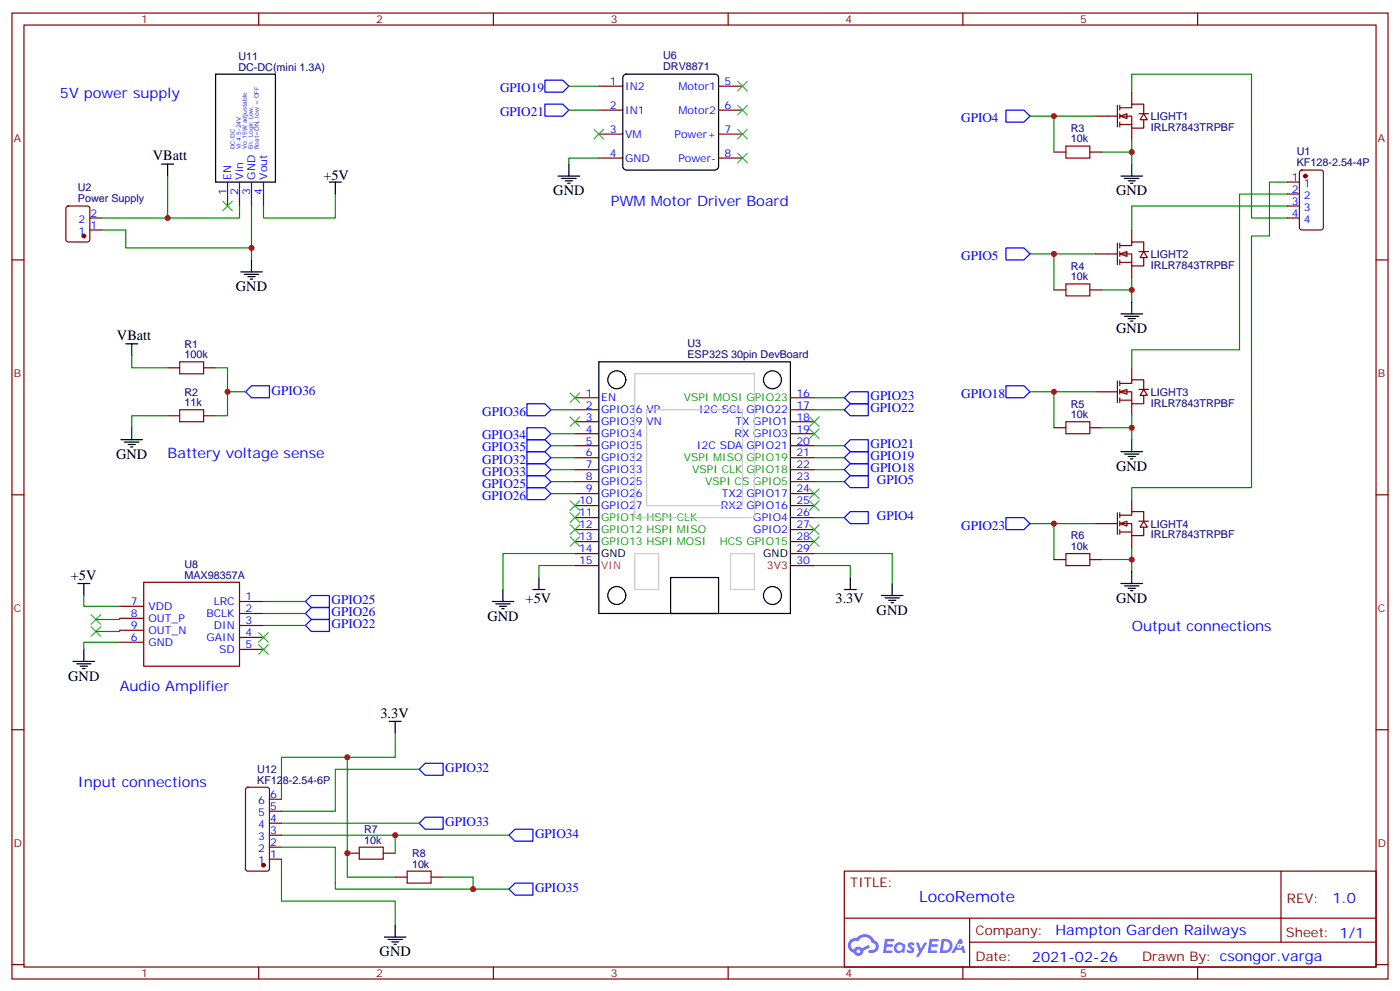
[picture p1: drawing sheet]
<svg xmlns="http://www.w3.org/2000/svg" width="412mm" height="292mm" viewBox="0 0 412 292" stroke-linecap="round" stroke-linejoin="round" font-family="sans-serif">
<g fill="none" stroke="#870000" stroke-width=".35">
<path d="M3.5 3.8h405.4v284.4h-405.4zM7.1 7.4h398.2v277.3h-398.2zM76.2 3.8v3.6M145.3 3.8v3.6M214.5 3.8v3.6M283.6 3.8v3.6M352.8 3.8v3.6M3.5 76.5h3.6M405.3 76.5h3.6M3.5 145.7h3.6M405.3 145.7h3.6M3.5 214.8h3.6"/>
<path d="M405.3 214.8h3.6M248.7 256.4h156.6v28.3h-156.6zM377.3 256.5v20.8M248.7 270.3h156.5M285.6 277.3h119.6M285.6 270.3v14.1M3.5 284h3.6M76.2 284.7v3.5M145.3 284.7v3.5M214.5 284.7v3.5M283.6 284.7v3.5M352.8 284.7v3.5"/>
<path d="M405.3 284h3.6"/>
</g>
<g fill="#5487ff">
<path d="M267.7 277.6a1.22 1.22 0 0 1 1.7 .3l-.4 .6a.47 .47 0 0 0-.3-.5 .47 .47 0 0 0-.5 .2l.1 .3a1.14 1.14 0 0 1 .8 1.7 1.14 1.14 0 0 1-1.9 0l-.2-.2 .5-.5 .7 .4a.29 .29 0 0 0 .3-.3 .29 .29 0 0 0-.2-.3 1.04 1.04 0 0 1-.6-1.7z"/>
<path d="M260.7 276.4h2.4l.3 .1-.2 .5-1.8 .1-.1 .9h1.5l.3 .3-.3 .4h-1.6l-.2 1.1h1.7l.2 .4-.2 .3h-2.6z"/>
<path d="M273.8 276.4h2.4l.3 .1-.1 .5-1.8 .1-.2 .9h1.6l.3 .3-.4 .4h-1.6l-.1 1.1h1.7l.2 .4-.2 .3h-2.6z"/>
<path d="M282.6 276.4h.7l.3 1.2-.6 .3a.69 .69 0 0 0-1 .3 .69 .69 0 0 0 .4 1 .69 .69 0 0 0 .9-.6l.5-.3 .6 2.2h-.8l-.2-.9h-1.8l-.5 .9h-.8z"/>
<path d="M269.8 277.4h.8l.6 1.9 1.1-1.9h.9l-2.6 4.2h-.8l.9-1.5z"/>
<path d="M277.4 276.4l-.6 4.1h1.3a2.11 2.11 0 0 0 2.5-2.1 2.11 2.11 0 0 0-2.5-2zM278.1 277.1a1.39 1.39 0 0 1 1.7 1.4 1.39 1.39 0 0 1-1.8 1.3h-.3z"/>
<path d="M263.7 278a1.54 1.54 0 0 0-.1 2.1 1.54 1.54 0 0 0 2.2 .2l.6 .2 .3-2.3-.2-.2-.4-.1a1.49 1.49 0 0 0-2.4 .1zM264 279a.94 .94 0 0 1 1.8 0 .94 .94 0 0 1-1.8 0z"/>
<path d="M250.4 276.7a2.18 2.18 0 0 0 1.1 3.8 1.44 1.44 0 0 0 1.6 .9 1.44 1.44 0 0 0 1.2-1.5l2-1-.5-.7-1.9 .9a1.47 1.47 0 0 0-2.4 .5 1.39 1.39 0 0 1-.7-2 1.39 1.39 0 0 1 2-.5 2.12 2.12 0 0 1 2.2-1.3 2.12 2.12 0 0 1 1.9 1.7 1.14 1.14 0 0 1 1.1 1.4 1.14 1.14 0 0 1-1.7 .8 .43 .43 0 0 0-.5 .3 .43 .43 0 0 0 .4 .5 1.98 1.98 0 0 0 2.5-1.2 1.98 1.98 0 0 0-1.2-2.5 3.1 3.1 0 0 0-5.3-.7l-.9 .1zM252.3 280a.55 .55 0 0 1 1.1 0 .55 .55 0 0 1-1.1 0z"/>
<circle cx="282.6" cy="278.5" r=".26"/>
</g>
<g fill="none" stroke="#870000" stroke-width=".35">
<path d="M19.6 60.8l.5-.2h5.7l.6 .5 .1 9.4-.5 .7h-5.9l-.6-.4-.1-9.5zM26.5 67.7h3.5M26.5 64.2h3.5M49.4 108.3h3.5M60 108.3h3.5M169.3 117.1h7.1M232.8 117.1h7.1M49.4 122.4h3.5M60 122.4h3.5M169.3 138.3h7.1M169.3 134.7h7.1M169.3 131.2h7.1"/>
<path d="M169.3 127.7h7.1M169.3 124.1h7.1M169.3 120.6h7.1M232.8 138.3h7.1M232.8 134.7h7.1M232.8 131.2h7.1M232.8 127.7h7.1M232.8 124.1h7.1M232.8 120.6h7.1M169.3 159.4h7.1M169.3 155.9h7.1M169.3 152.4h7.1"/>
<path d="M169.3 148.8h7.1M169.3 145.3h7.1M169.3 141.8h7.1M232.8 159.4h7.1M232.8 155.9h7.1M232.8 152.4h7.1M232.8 148.8h7.1M232.8 145.3h7.1M232.8 141.8h7.1M169.3 166.5h7.1M169.3 162.9h7.1M232.8 166.5h7.1"/>
<path d="M232.8 162.9h7.1"/>
</g>
<circle cx="24.7" cy="69.5" r=".53" fill="#870000" stroke="#870000" stroke-width=".35"/>
<path d="M49.4 51.8v12.4M30 67.7h7v5.3h37.1M38.8 104.7v3.6h10.6M63.5 108.3h3.5v7h5.3M67 115.3v7.1h-3.5M49.4 122.4h-10.6v3.5M162.3 120.6h7M169.3 166.5h-10.6v3.5M169.3 162.9h-21.1v10.6M239.9 166.5h10.6v3.5M239.9 162.9h22.9v8.9" fill="none" stroke="#008700" stroke-width=".35"/>
<g fill="none" stroke="#000" stroke-width=".35">
<path d="M47.6 48.3h3.6M49.4 48.3v3.5M97 53.6h3.5M98.8 53.6v3.5M74.1 76.5v3.5M70.9 80h6.4M72 80.8h4.2M73 81.5h2.1M73.7 82.2h.7M37 101.2h3.6M38.8 101.2v3.5M176.4 106.5h56.4v74.1h-56.4z"/>
<path d="M35.6 129.4h6.4M36.7 130.1h4.2M37.7 130.8h2.2M38.5 131.6h.7M38.8 125.9v3.5M145 177.1h6.3M146 177.8h4.3M147.1 178.5h2.1M147.8 179.2h.7M148.2 173.5v3.6M157 173.5h3.5M158.7 170v3.5"/>
<path d="M197.6 170h14.1v10.6h-14.1zM248.7 173.5h3.5M250.5 170v3.5M259.6 175.3h6.4M260.7 176h4.2M261.8 176.7h2.1M262.5 177.4h.7M262.8 171.8v3.5"/>
<circle cx="181.7" cy="111.8" r="2.65"/>
<circle cx="227.5" cy="111.8" r="2.65"/>
<circle cx="181.7" cy="175.3" r="2.65"/>
<circle cx="227.5" cy="175.3" r="2.65"/>
</g>
<path d="M187 110h35.2v42.4h-35.2zM190.5 120.6h28.2v28.2h-28.2zM187 162.9h7v10.6h-7zM215.2 162.9h7v10.6h-7z" fill="none" stroke="#ccc" stroke-width=".35"/>
<path d="M52.9 106.5h7.1v3.5h-7.1zM52.9 120.6h7.1v3.5h-7.1z" fill="none" stroke="#a10000" stroke-width=".35"/>
<path d="M72.3 115.3l1.8-1.7h5.3v3.5h-5.3zM155.2 118.9h5.3l1.8 1.7-1.8 1.8h-5.3z" fill="none" stroke="#00f" stroke-width=".35"/>
<g fill="#fff" stroke="#870000" stroke-width=".35">
<path d="M329.8 34.2l2.2-.7v1.4z"/>
<path d="M336.9 33.5l1.1 1.7h-2.2z"/>
</g>
<g fill="none" stroke="#870000" stroke-width=".35">
<path d="M322.8 34.2h6.3M329.1 31v6.4M329.8 31.7h3.6v-1h3.5v2.8M329.8 34.2h3.6v3.5h3.5v-2.5M329.8 36.7h3.6M329.8 31v1.4M329.8 33.5v1.4M329.8 35.9v1.5M333.4 27.1v3.6M333.4 37.7v3.5M335.5 33.5h2.8M310.4 44.8h3.6"/>
<path d="M321 44.8h3.6M310.4 85.3h3.6M321 85.3h3.6"/>
</g>
<path d="M314 43h7v3.5h-7zM314 83.6h7v3.5h-7z" fill="none" stroke="#a10000" stroke-width=".35"/>
<path d="M296.3 32.4h5.3l1.8 1.8-1.8 1.7h-5.3zM296.3 73h5.3l1.8 1.8-1.8 1.7h-5.3zM248.7 152.4l1.8-1.8h5.3v3.5h-5.3z" fill="none" stroke="#00f" stroke-width=".35"/>
<path d="M303.4 34.2h19.4M310.4 34.2v10.6M333.4 27.1v-5.3h35.3v42.4h10.5M324.6 44.8h8.8M333.4 41.2v7.1M303.4 74.8h19.4M310.4 74.8v10.5M324.6 85.3h8.8M333.4 81.8v7.1M239.9 152.4h8.8" fill="none" stroke="#008700" stroke-width=".35"/>
<path d="M330.2 51.8h6.3M331.3 52.5h4.2M332.3 53.2h2.1M333 53.9h.7M333.4 48.3v3.5M330.2 92.4h6.3M331.3 93.1h4.2M332.3 93.8h2.1M333 94.5h.7M333.4 88.9v3.5" fill="none" stroke="#000" stroke-width=".35"/>
<g fill="#fff" stroke="#870000" stroke-width=".35">
<path d="M329.8 74.8l2.2-.8v1.5z"/>
<path d="M336.9 74l1.1 1.8h-2.2z"/>
</g>
<path d="M322.8 74.8h6.3M329.1 71.6v6.3M329.8 72.3h3.6v-1.1h3.5v2.8M329.8 74.8h3.6v3.5h3.5v-2.5M329.8 77.2h3.6M329.8 71.6v1.4M329.8 74v1.5M329.8 76.5v1.4M333.4 67.7v3.5M333.4 78.3v3.5M335.5 74h2.8" fill="none" stroke="#870000" stroke-width=".35"/>
<g fill="#fff" stroke="#870000" stroke-width=".35">
<path d="M329.8 115.3l2.2-.7v1.4z"/>
<path d="M336.9 114.6l1.1 1.8h-2.2z"/>
</g>
<g fill="none" stroke="#870000" stroke-width=".35">
<path d="M322.8 115.3h6.3M329.1 112.1v6.4M329.8 112.9h3.6v-1.1h3.5v2.8M329.8 115.3h3.6v3.6h3.5v-2.5M329.8 117.8h3.6M329.8 112.1v1.5M329.8 114.6v1.4M329.8 117.1v1.4M333.4 108.3v3.5M333.4 118.9v3.5M335.5 114.6h2.8M310.4 125.9h3.6"/>
<path d="M321 125.9h3.6M310.4 164.7h3.6M321 164.7h3.6"/>
</g>
<path d="M314 124.1h7v3.6h-7zM314 162.9h7v3.6h-7z" fill="none" stroke="#a10000" stroke-width=".35"/>
<path d="M296.3 113.6h5.3l1.8 1.7-1.8 1.8h-5.3zM296.3 152.4h5.3l1.8 1.7-1.8 1.8h-5.3z" fill="none" stroke="#00f" stroke-width=".35"/>
<path d="M303.4 115.3h19.4M310.4 115.3v10.6M324.6 125.9h8.8M333.4 122.4v7M303.4 154.1h19.4M310.4 154.1v10.6M324.6 164.7h8.8M333.4 161.2v7" fill="none" stroke="#008700" stroke-width=".35"/>
<path d="M330.2 133h6.3M331.3 133.7h4.2M332.3 134.4h2.1M333 135.1h.7M333.4 129.4v3.6M330.2 171.8h6.3M331.3 172.5h4.2M332.3 173.2h2.1M333 173.9h.7M333.4 168.2v3.6" fill="none" stroke="#000" stroke-width=".35"/>
<g fill="#fff" stroke="#870000" stroke-width=".35">
<path d="M329.8 154.1l2.2-.7v1.4z"/>
<path d="M336.9 153.4l1.1 1.8h-2.2z"/>
</g>
<g fill="none" stroke="#870000" stroke-width=".35">
<path d="M176.4 25.4h7M176.4 32.4h7M176.4 39.5h7M211.7 25.4h7M211.7 32.4h7M211.7 39.5h7M67 53.6v7M70.6 53.6v7M74.1 53.6v7M77.6 53.6v7M176.4 46.5h7M211.7 46.5h7"/>
<path d="M379.2 53.6h3.6M379.2 57.1h3.6M383 50.3l.5-.2h5.6l.7 .4v16.5l-.4 .6-5.9 .1-.7-.5v-16.4zM379.2 60.6h3.6M379.2 64.2h3.6M322.8 154.1h6.3M329.1 151v6.3M329.8 151.7h3.6v-1.1h3.5v2.8M329.8 154.1h3.6v3.6h3.5v-2.5M329.8 156.6h3.6M329.8 151v1.4M329.8 153.4v1.4"/>
<path d="M329.8 155.9v1.4M333.4 147.1v3.5M333.4 157.7v3.5M335.5 153.4h2.8M35.3 178.5h7M42.3 171.4h28.3v24.7h-28.3zM70.6 177.1h7M35.3 189.1h7M35.3 182h7M35.3 185.5h7M70.6 184.1h7M70.6 187.6h7"/>
<path d="M70.6 191.2h7M70.6 180.6h7M72.6 231.9l.4-.2h5.7l.6 .5 .1 23.5-.5 .7h-5.9l-.6-.4-.1-23.6zM79.4 238.8h3.5M79.4 235.3h3.5M79.4 252.9h3.5M79.4 249.4h3.5M79.4 245.9h3.5M79.4 242.3h3.5M102.3 251.1h3.5M112.9 251.1h3.5M116.4 258.2h3.5"/>
<path d="M127 258.2h3.5"/>
</g>
<g fill="none" stroke="#00f" stroke-width=".35">
<path d="M160.5 23.6h5.3l1.8 1.8-1.8 1.7h-5.3zM160.5 30.7h5.3l1.8 1.7-1.8 1.8h-5.3zM250.5 115.3h5.3v3.6h-5.3l-1.8-1.8zM155.2 136.5h5.3l1.8 1.8-1.8 1.7h-5.3zM155.2 133h5.3l1.8 1.7-1.8 1.8h-5.3zM155.2 129.4h5.3l1.8 1.8-1.8 1.8h-5.3zM155.2 125.9h5.3l1.8 1.8-1.8 1.7h-5.3zM248.7 138.3l1.8-1.8h5.3v3.5h-5.3zM248.7 131.2l1.8-1.8h5.3v3.6h-5.3zM248.7 134.7l1.8-1.7h5.3v3.5h-5.3zM248.7 120.6l1.8-1.7h5.3v3.5h-5.3zM155.2 143.5h5.3l1.8 1.8-1.8 1.8h-5.3z"/>
<path d="M155.2 140h5.3l1.8 1.8-1.8 1.7h-5.3zM248.7 141.8l1.8-1.8h5.3v3.5h-5.3zM90 177.1l1.7-1.8h5.3v3.5h-5.3zM90 180.6l1.7-1.8h5.3v3.6h-5.3zM90 184.1l1.7-1.7h5.3v3.5h-5.3zM123.5 226.4l1.7-1.7h5.3v3.5h-5.3zM123.5 242.3l1.7-1.7h5.3v3.5h-5.3zM149.9 245.9l1.8-1.8h5.3v3.5h-5.3zM149.9 261.7l1.8-1.7h5.3v3.5h-5.3z"/>
</g>
<g fill="none" stroke="#008700" stroke-width=".35">
<path d="M167.6 25.4h8.8M167.6 32.4h8.8M98.8 57.1v7.1h-21.2v-3.6M176.4 46.5h-8.8v1.8M379.2 57.1h-14.1v45.9h-31.7v5.3M379.2 53.6h-5.3v15.9h-5.2v74h-35.3v3.6M70.6 60.6v3.6h-40.6M74.1 60.6v15.9M379.2 60.6h-45.8v7.1M239.9 117.1h8.8M162.3 138.3h7M162.3 134.7h7"/>
<path d="M162.3 131.2h7M162.3 127.7h7M239.9 138.3h8.8M239.9 134.7h8.8M239.9 131.2h8.8M239.9 120.6h8.8M162.3 141.8h7M162.3 145.3h7M239.9 141.8h8.8M24.7 175.3v3.2h10.6M77.6 177.1h12.4M35.3 189.1h-10.6v2.1"/>
<path d="M35.3 182v.4h-7.1M35.3 185.5v.4h-7.1M77.6 180.6h12.4M77.6 184.1h12.4M116.4 215.9v7h-33.5v12.4M102.3 222.9v35.3h14.1M123.5 226.4h-24.7v12.4h-15.9M82.9 252.9v12.4h33.5v7M82.9 242.3h40.6M82.9 245.9h67M82.9 249.4h15.9v12.3h51.1M116.4 245.9v5.2"/>
<path d="M130.5 258.2h8.8v3.5"/>
</g>
<g fill="none" stroke="#000" stroke-width=".35">
<path d="M63.5 21.8h17.6v31.8h-17.6zM183.7 22.3l.8-.5h26.1l.6 .2 .5 .9v26.1l-.3 .6-.8 .5h-26.1l-.6-.3-.5-.8v-26.1zM164.4 51.8h6.3M165.5 52.5h4.2M166.5 53.2h2.1M167.2 53.9h.7M167.6 48.3v3.5M22.9 171.8h3.6M24.7 171.8v3.5M21.5 194.7h6.4M22.6 195.4h4.2M23.6 196.1h2.2"/>
<path d="M24.3 196.8h.7M24.7 191.2v3.5M114.7 212.3h3.5M116.4 212.3v3.6M113.2 275.8h6.4M114.3 276.5h4.2M115.4 277.2h2.1M116.1 278h.7M116.4 272.3v3.5"/>
</g>
<g fill="none" stroke="#3c3" stroke-width=".35">
<path d="M175 38.1l2.8 2.8M177.8 38.1l-2.8 2.8M217.3 24l2.8 2.8M217.3 31l2.8 2.8M217.3 38.1l2.8 2.8M220.1 24l-2.8 2.8M220.1 31l-2.8 2.8M220.1 38.1l-2.8 2.8M65.6 59.2l2.8 2.9M68.4 59.2l-2.8 2.9M217.3 45.1l2.8 2.8M220.1 45.1l-2.8 2.8"/>
<path d="M167.9 115.7l2.8 2.8M170.7 115.7l-2.8 2.8M167.9 122.7l2.8 2.9M170.7 122.7l-2.8 2.9M238.5 122.7l2.8 2.9M238.5 126.3l2.8 2.8M241.3 122.7l-2.8 2.9M241.3 126.3l-2.8 2.8M167.9 158l2.8 2.8M167.9 154.5l2.8 2.8M167.9 151l2.8 2.8M167.9 147.4l2.8 2.8"/>
<path d="M170.7 158l-2.8 2.8M170.7 154.5l-2.8 2.8M170.7 151l-2.8 2.8M170.7 147.4l-2.8 2.8M238.5 143.9l2.8 2.8M238.5 147.4l2.8 2.8M238.5 154.5l2.8 2.8M238.5 158l2.8 2.8M241.3 143.9l-2.8 2.8M241.3 147.4l-2.8 2.8M241.3 154.5l-2.8 2.8M241.3 158l-2.8 2.8"/>
<path d="M26.8 180.9l2.8 2.9M26.8 184.5l2.8 2.8M29.6 180.9l-2.8 2.9M29.6 184.5l-2.8 2.8M76.2 189.8l2.8 2.8M76.2 186.2l2.8 2.9M79 186.2l-2.8 2.9M79 189.8l-2.8 2.8"/>
</g>
<path d="M105.8 249.4h7.1v3.5h-7.1zM119.9 256.4h7.1v3.6h-7.1z" fill="none" stroke="#a10000" stroke-width=".35"/>
<g fill="#870000" stroke="#870000" stroke-width=".35">
<circle cx="384.5" cy="51.8" r=".53"/>
<circle cx="77.6" cy="254.7" r=".53"/>
</g>
<g fill="#c00">
<circle cx="67" cy="115.3" r=".88"/>
<circle cx="310.4" cy="34.2" r=".88"/>
<circle cx="333.4" cy="44.8" r=".88"/>
<circle cx="333.4" cy="85.3" r=".88"/>
<circle cx="310.4" cy="74.8" r=".88"/>
<circle cx="310.4" cy="115.3" r=".88"/>
<circle cx="333.4" cy="125.9" r=".88"/>
<circle cx="333.4" cy="164.7" r=".88"/>
<circle cx="310.4" cy="154.1" r=".88"/>
<circle cx="116.4" cy="245.9" r=".88"/>
<circle cx="139.3" cy="261.7" r=".88"/>
<circle cx="102.3" cy="222.9" r=".88"/>
<circle cx="102.3" cy="251.1" r=".88"/>
<circle cx="49.4" cy="64.2" r=".88"/>
<circle cx="74.1" cy="73" r=".88"/>
</g>
<text font-size="4.6" fill="#00f" x="270.8" y="265.5">LocoRemote</text>
<g font-size="4.2" fill="#00f">
<text x="17.6" y="28.9">5V power supply</text>
<text x="179.9" y="60.6">PWM Motor Driver Board</text>
<text x="49.4" y="134.7">Battery voltage sense</text>
<text x="333.4" y="185.9">Output connections</text>
<text x="35.3" y="203.5">Audio Amplifier</text>
<text x="22.9" y="231.7">Input connections</text>
<text x="392.5" y="265.7">1.0</text>
<text x="310.9" y="275.3">Hampton Garden Railways</text>
<text x="304" y="283.1">2021-02-26</text>
</g>
<g font-size="4.2">
<text x="45" y="47.2">VBatt</text>
<text x="95.2" y="52.9">+5V</text>
<text x="163" y="57.5">GND</text>
<text x="328.8" y="57.5">GND</text>
<text x="69.5" y="85.7">GND</text>
<text x="34.5" y="100.1">VBatt</text>
<text x="328.8" y="98">GND</text>
<text x="34.2" y="135.1">GND</text>
<text x="328.8" y="138.6">GND</text>
<text x="20.9" y="170.6">+5V</text>
<text x="154.8" y="177.6">+5V</text>
<text x="246.1" y="177.6">3.3V</text>
<text x="328.8" y="177.4">GND</text>
<text x="143.6" y="182.7">GND</text>
<text x="258.2" y="180.9">GND</text>
<text x="20.1" y="200.3">GND</text>
<text x="112.1" y="211.3">3.3V</text>
<text x="111.8" y="281.5">GND</text>
</g>
<g font-size="3.9" fill="#00f">
<text x="147.3" y="27.1">GPIO19</text>
<text x="147.3" y="34.2">GPIO21</text>
<text x="283.1" y="36">GPIO4</text>
<text x="283.1" y="76.5">GPIO5</text>
<text x="80" y="116.1">GPIO36</text>
<text x="256.4" y="117.9">GPIO23</text>
<text x="283.1" y="117.1">GPIO18</text>
<text x="142" y="122.4">GPIO36</text>
<text x="256.4" y="121.3">GPIO22</text>
<text x="142" y="129.3">GPIO34</text>
<text x="256.4" y="132">GPIO21</text>
<text x="142" y="132.9">GPIO35</text>
<text x="142" y="136.6">GPIO32</text>
<text x="256.4" y="135.5">GPIO19</text>
<text x="142" y="143.7">GPIO25</text>
<text x="142" y="140.1">GPIO33</text>
<text x="256.4" y="139.1">GPIO18</text>
<text x="258.3" y="142.6">GPIO5</text>
<text x="142" y="147.2">GPIO26</text>
<text x="258.3" y="153.2">GPIO4</text>
<text x="283.1" y="155.9">GPIO23</text>
<text x="97.7" y="177.8">GPIO25</text>
<text x="97.7" y="184.8">GPIO22</text>
<text x="97.7" y="181.3">GPIO26</text>
<text x="131.2" y="227.1">GPIO32</text>
<text x="131.2" y="243">GPIO33</text>
<text x="157.6" y="246.5">GPIO34</text>
<text x="157.6" y="262.4">GPIO35</text>
</g>
<g font-size="3.9" fill="#800">
<text x="250.5" y="261">TITLE:</text>
<text x="379.1" y="265.7">REV:</text>
<text x="287.4" y="275.2">Company:</text>
<text x="378.7" y="275.8">Sheet: 1/1</text>
<text x="287.4" y="282.9">Date:</text>
<text x="336.4" y="283">Drawn By: csongor.varga</text>
</g>
<g font-size="3.2" fill="#800">
<text x="41.6" y="6.8">1</text>
<text x="110.8" y="6.8">2</text>
<text x="179.9" y="6.8">3</text>
<text x="249.1" y="6.8">4</text>
<text x="318.2" y="6.8">5</text>
<text x="4.1" y="41.9">A</text>
<text x="405.9" y="41.9">A</text>
<text x="4.1" y="111.1">B</text>
<text x="405.9" y="111.1">B</text>
<text x="4.1" y="180.2">C</text>
<text x="405.9" y="180.2">C</text>
<text x="4.1" y="249.4">D</text>
<text x="405.9" y="249.4">D</text>
<text x="41.6" y="287.7">1</text>
<text x="110.8" y="287.7">2</text>
<text x="179.9" y="287.7">3</text>
<text x="249.1" y="287.7">4</text>
<text x="318.2" y="287.7">5</text>
</g>
<g font-size="3.2" fill="#000080">
<text x="70.2" y="17.5">U11</text>
<text x="195.4" y="17.4">U6</text>
<text x="70.2" y="20.8">DC-DC(mini 1.3A)</text>
<text x="195.4" y="20.6">DRV8871</text>
<text x="339" y="35.4">LIGHT1</text>
<text x="315.4" y="41.9">10k</text>
<text x="315.4" y="38.8">R3</text>
<text x="339" y="38.5">IRLR7843TRPBF</text>
<text x="382" y="45.6">U1</text>
<text x="382" y="48.8">KF128-2.54-4P</text>
<text x="22.9" y="59.6">Power Supply</text>
<text x="22.9" y="56.3">U2</text>
<text x="339" y="75.9">LIGHT2</text>
<text x="315.4" y="82.5">10k</text>
<text x="315.4" y="79.4">R4</text>
<text x="339" y="79.1">IRLR7843TRPBF</text>
<text x="54.3" y="105.4">100k</text>
<text x="54.3" y="102.3">R1</text>
<text x="202.5" y="105.4">ESP32S 30pin DevBoard</text>
<text x="202.5" y="102.2">U3</text>
<text x="54.3" y="119.6">11k</text>
<text x="54.3" y="116.4">R2</text>
<text x="315.4" y="120">R5</text>
<text x="339" y="119.7">IRLR7843TRPBF</text>
<text x="339" y="116.5">LIGHT3</text>
<text x="315.4" y="123.1">10k</text>
<text x="339" y="155.3">LIGHT4</text>
<text x="315.4" y="161.9">10k</text>
<text x="315.4" y="158.8">R6</text>
<text x="339" y="158.5">IRLR7843TRPBF</text>
<text x="54.3" y="167.2">U8</text>
<text x="54.3" y="170.4">MAX98357A</text>
<text x="75.7" y="227.5">U12</text>
<text x="75.7" y="230.7">KF128-2.54-6P</text>
<text x="107.3" y="245.2">R7</text>
<text x="107.3" y="248.3">10k</text>
<text x="121.4" y="255.4">10k</text>
<text x="121.4" y="252.3">R8</text>
</g>
<g font-size="3.2" fill="#00f">
<text x="179.7" y="25">1</text>
<text x="184.1" y="26.4">IN2</text>
<text x="199.8" y="26.4">Motor1</text>
<text x="213.4" y="25">5</text>
<text x="179.7" y="32.1">2</text>
<text x="184.1" y="33.5">IN1</text>
<text x="199.8" y="33.5">Motor2</text>
<text x="213.4" y="32.1">6</text>
<text x="179.7" y="39.1">3</text>
<text x="184.1" y="40.5">VM</text>
<text x="198.7" y="40.5">Power+</text>
<text x="213.4" y="39.1">7</text>
<text x="179.7" y="46.2">4</text>
<text x="184.1" y="47.6">GND</text>
<text x="199.8" y="47.6">Power-</text>
<text x="213.4" y="46.2">8</text>
<text x="68.1" y="52.9" transform="rotate(-90 68.1 52.9)">EN</text>
<text x="71.6" y="52.9" transform="rotate(-90 71.6 52.9)">Vin</text>
<text x="75.1" y="52.9" transform="rotate(-90 75.1 52.9)">GND</text>
<text x="78.7" y="52.9" transform="rotate(-90 78.7 52.9)">Vout</text>
<text x="380.6" y="53.2">1</text>
<text x="66.7" y="57.4" transform="rotate(-90 66.7 57.4)">1</text>
<text x="70.2" y="57.4" transform="rotate(-90 70.2 57.4)">2</text>
<text x="73.7" y="57.4" transform="rotate(-90 73.7 57.4)">3</text>
<text x="77.3" y="57.4" transform="rotate(-90 77.3 57.4)">4</text>
<text x="380.6" y="56.8">2</text>
<text x="384.1" y="55">1</text>
<text x="384.1" y="58.5">2</text>
<text x="23.1" y="65.6">2</text>
<text x="26.6" y="63.8">2</text>
<text x="380.6" y="60.3">3</text>
<text x="380.6" y="63.8">4</text>
<text x="384.1" y="62.1">3</text>
<text x="384.1" y="65.6">4</text>
<text x="23.1" y="69.1">1</text>
<text x="26.6" y="67.3">1</text>
<text x="172.6" y="116.7">1</text>
<text x="177.1" y="118.1">EN</text>
<text x="234.6" y="116.7">16</text>
<text x="172.6" y="123.8">3</text>
<text x="172.6" y="120.3">2</text>
<text x="177.1" y="125.2">GPIO39 VN</text>
<text x="177.1" y="121.7">GPIO36 VP</text>
<text x="205.9" y="121.7">I2C SCL GPIO22</text>
<text x="216.7" y="125.2">TX GPIO1</text>
<text x="234.6" y="123.8">18</text>
<text x="234.6" y="120.3">17</text>
<text x="172.6" y="130.8">5</text>
<text x="172.6" y="127.3">4</text>
<text x="177.1" y="128.7">GPIO34</text>
<text x="216.4" y="128.7">RX GPIO3</text>
<text x="234.6" y="130.8">20</text>
<text x="234.6" y="127.3">19</text>
<text x="172.6" y="137.9">7</text>
<text x="172.6" y="134.4">6</text>
<text x="177.1" y="135.8">GPIO32</text>
<text x="177.1" y="132.3">GPIO35</text>
<text x="205.3" y="132.3">I2C SDA GPIO21</text>
<text x="234.6" y="137.9">22</text>
<text x="234.6" y="134.4">21</text>
<text x="172.6" y="141.4">8</text>
<text x="177.1" y="142.8">GPIO25</text>
<text x="177.1" y="139.3">GPIO33</text>
<text x="234.6" y="141.4">23</text>
<text x="170.6" y="148.5">10</text>
<text x="172.6" y="145">9</text>
<text x="177.1" y="149.9">GPIO27</text>
<text x="177.1" y="146.4">GPIO26</text>
<text x="212.4" y="149.9">RX2 GPIO16</text>
<text x="212.6" y="146.4">TX2 GPIO17</text>
<text x="234.6" y="148.5">25</text>
<text x="234.6" y="145">24</text>
<text x="170.6" y="155.5">12</text>
<text x="170.6" y="152">11</text>
<text x="221.9" y="153.4">GPIO4</text>
<text x="234.6" y="155.5">27</text>
<text x="234.6" y="152">26</text>
<text x="170.6" y="159.1">13</text>
<text x="221.9" y="157">GPIO2</text>
<text x="234.6" y="159.1">28</text>
<text x="170.6" y="166.1">15</text>
<text x="170.6" y="162.6">14</text>
<text x="234.6" y="166.1">30</text>
<text x="234.6" y="162.6">29</text>
<text x="38.6" y="178.1">7</text>
<text x="43.7" y="179.5">VDD</text>
<text x="63" y="178.1">LRC</text>
<text x="72.3" y="176.7">1</text>
<text x="38.6" y="181.6">8</text>
<text x="38.6" y="185.2">9</text>
<text x="43.7" y="183.1">OUT_P</text>
<text x="60.8" y="181.6">BCLK</text>
<text x="63" y="185.2">DIN</text>
<text x="72.3" y="183.8">3</text>
<text x="72.3" y="180.2">2</text>
<text x="38.6" y="188.7">6</text>
<text x="43.7" y="190.1">GND</text>
<text x="43.7" y="186.6">OUT_N</text>
<text x="60.8" y="188.7">GAIN</text>
<text x="72.3" y="187.3">4</text>
<text x="72.3" y="190.8">5</text>
<text x="64.5" y="192.2">SD</text>
<text x="76.1" y="236.7">6</text>
<text x="79.6" y="238.4">5</text>
<text x="79.6" y="234.9">6</text>
<text x="76.1" y="243.7">4</text>
<text x="76.1" y="240.2">5</text>
<text x="79.6" y="245.5">3</text>
<text x="79.6" y="242">4</text>
<text x="76.1" y="250.8">2</text>
<text x="76.1" y="247.3">3</text>
<text x="79.6" y="249">2</text>
<text x="76.1" y="254.3">1</text>
<text x="79.6" y="252.6">1</text>
</g>
<g font-size="3.2" fill="#090">
<text x="201.4" y="118.1">VSPI MOSI GPIO23</text>
<text x="201.4" y="135.8">VSPI MISO GPIO19</text>
<text x="203.9" y="139.3">VSPI CLK GPIO18</text>
<text x="207.7" y="142.8">VSPI CS GPIO5</text>
<text x="177.1" y="153.4">GPIO14 HSPI CLK</text>
<text x="177.1" y="160.5">GPIO13 HSPI MOSI</text>
<text x="177.1" y="157">GPIO12 HSPI MISO</text>
<text x="212" y="160.5">HCS GPIO15</text>
</g>
<text font-size="3.2" fill="#f60" x="177.1" y="167.5">VIN</text>
<g font-size="3.2">
<text x="177.1" y="164">GND</text>
<text x="224.8" y="164">GND</text>
</g>
<text font-size="3.2" fill="#f00" x="225.9" y="167.5">3V3</text>
<g font-size="1.8" fill="#00f">
<text x="69.2" y="44" transform="rotate(-90 69.2 44)">DC-DC</text>
<text x="71" y="44" transform="rotate(-90 71 44)">Vi:4.5-24V</text>
<text x="72.7" y="44" transform="rotate(-90 72.7 44)">Vo:15W adjustable</text>
<text x="74.5" y="44" transform="rotate(-90 74.5 44)">En: Logic Low,</text>
<text x="76.2" y="44" transform="rotate(-90 76.2 44)">float=ON, low = OFF</text>
</g>
</svg>
